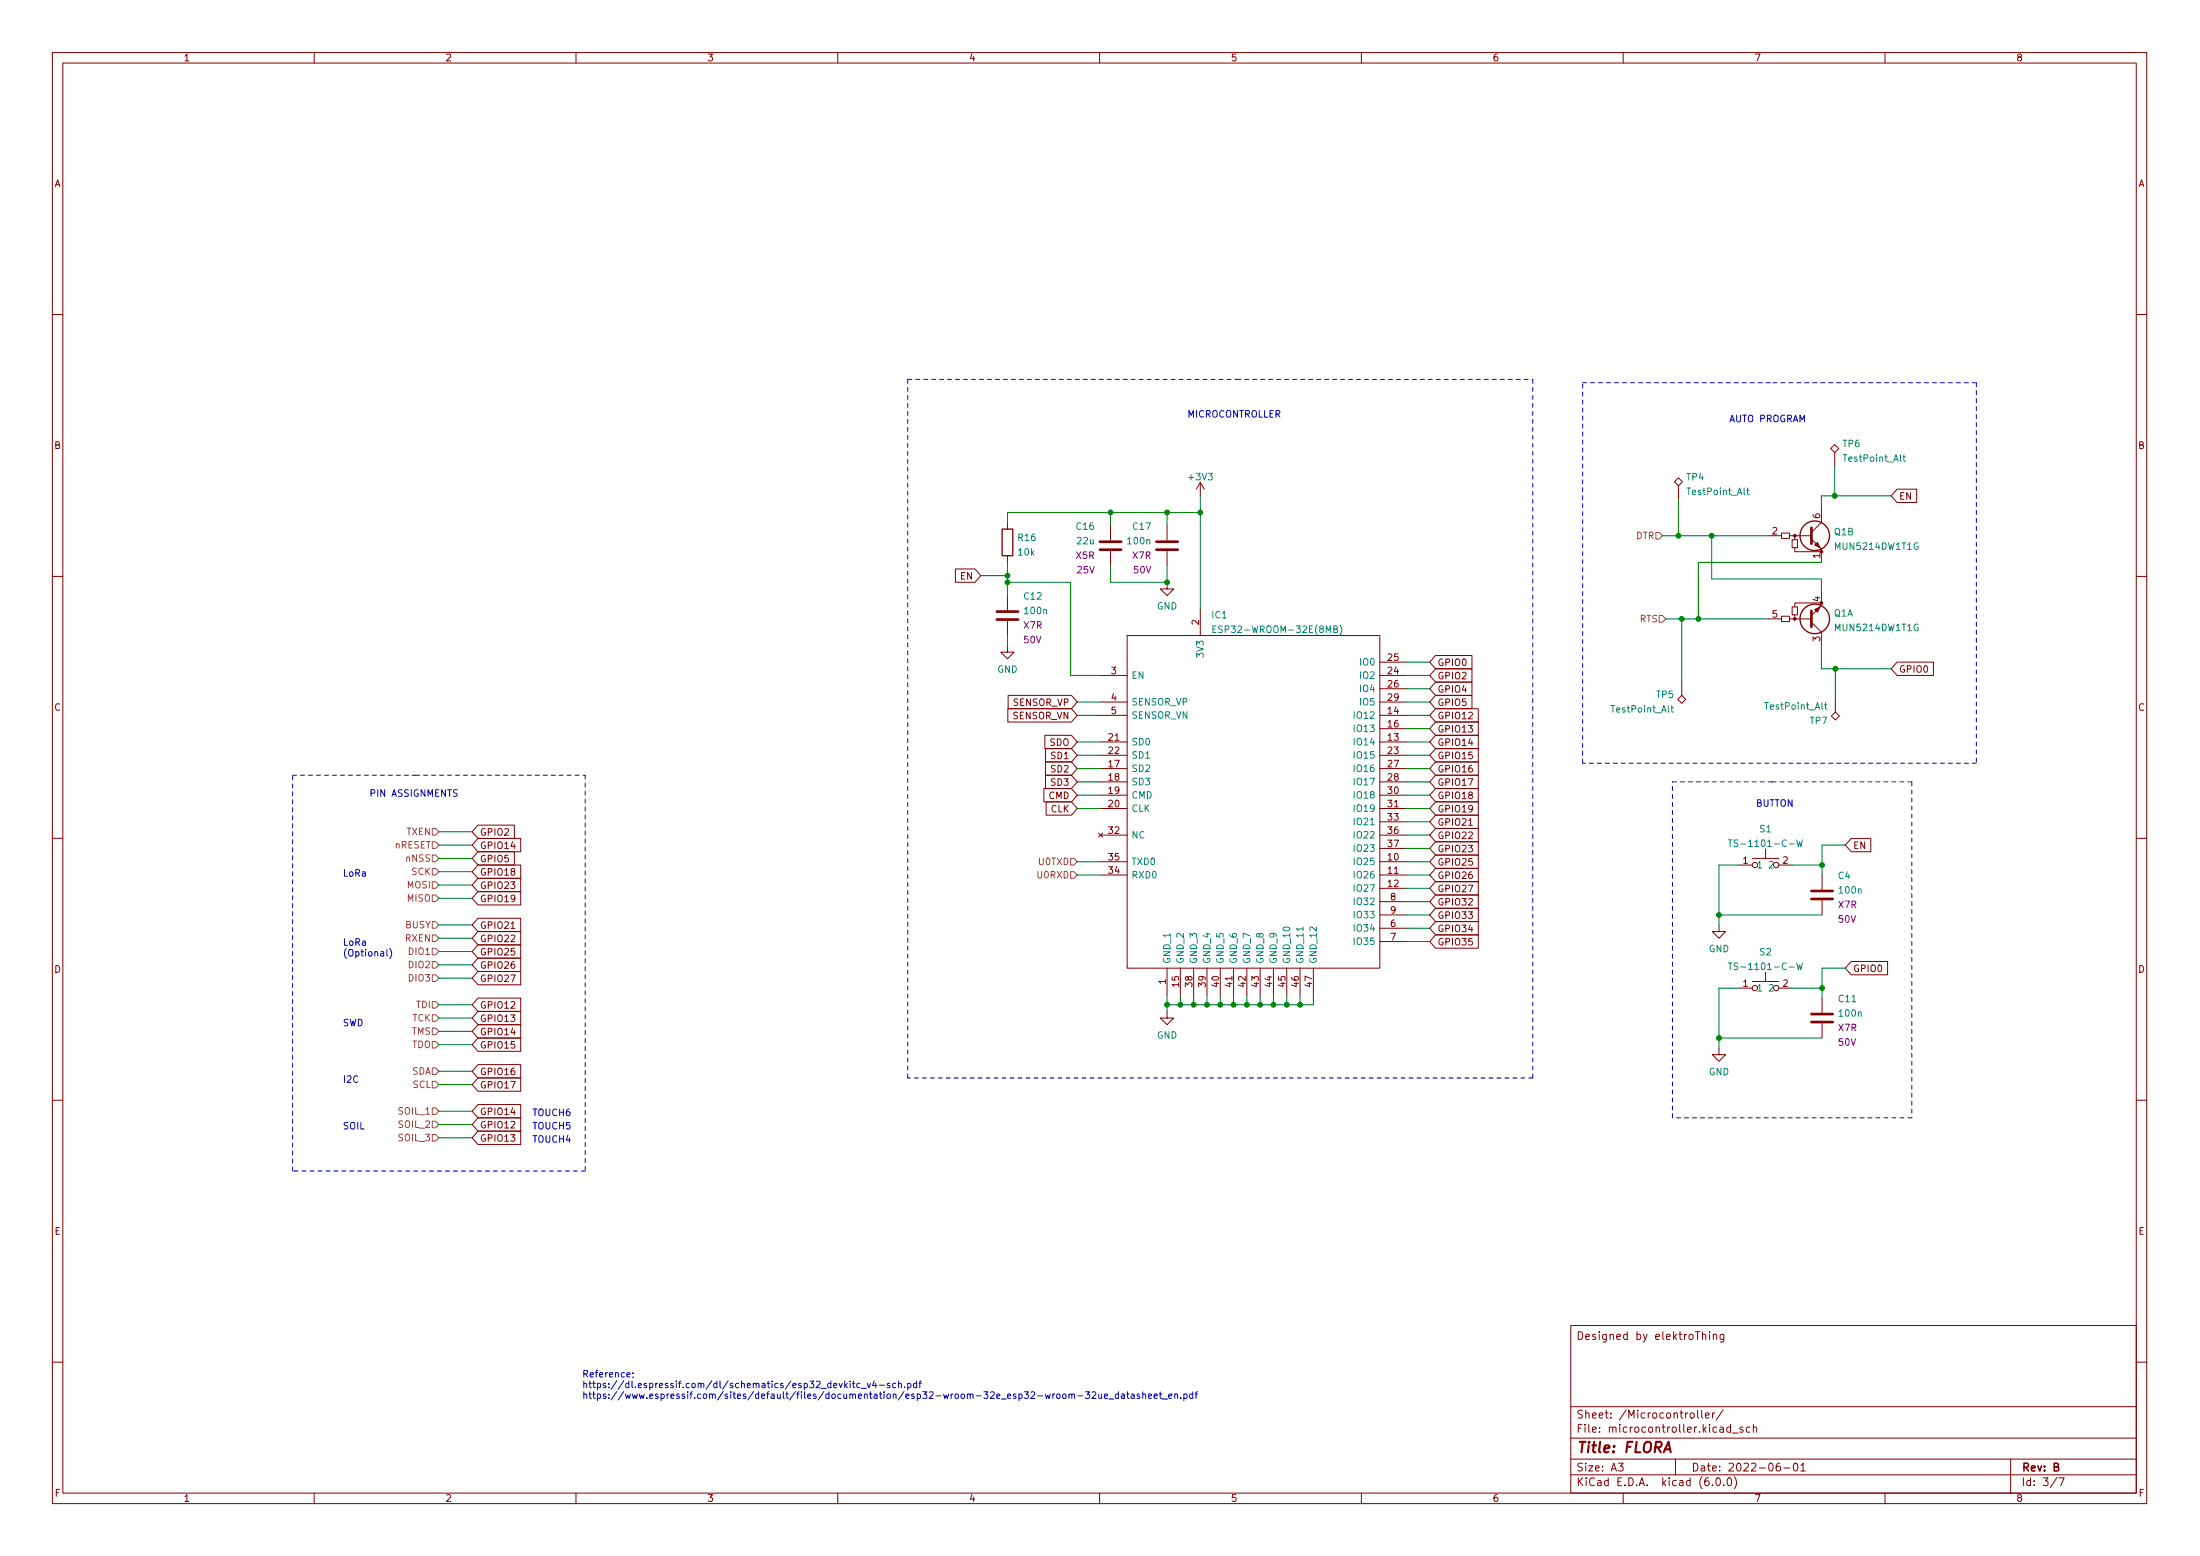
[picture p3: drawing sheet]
<svg xmlns="http://www.w3.org/2000/svg" width="420mm" height="297mm" viewBox="0 0 420 297" stroke-linecap="round" stroke-linejoin="round" font-family="sans-serif">
<g fill="none" stroke="#840000" stroke-width=".19">
<path d="M10 10h400v277h-400zM12 12h396v273h-396zM60 10v2M110 10v2M160 10v2M210 10v2M260 10v2M310 10v2M360 10v2M10 60h2M408 60h2M192.4 99.7v1.3"/>
<path d="M229.2 92.1l-.7 1.3M229.2 92.1v2.6M229.2 92.1l.8 1.3M319.8 92l.7-.8 .8 .8-.8 .7zM320.5 92.7v2.6M347.9 97.2v2.5l-2 1.9M350.4 84.9l.8 .7-.8 .8-.8-.8zM350.4 86.4v2.5M362.3 93.4h3.7v2.5h-3.7l-1.1-1.2zM10 110h2M182.5 108.6h3.7l1.1 1.3-1.1 1.3h-3.7zM192.4 106.1v1.3"/>
<path d="M192.4 113.7v2.8M192.4 118.5v2.8M212.1 100.4v2.8M212.1 105.2v2.8M222.9 111.2v1.2h-1.3l1.3 1.3 1.3-1.3h-1.3M222.9 100.4v2.8M222.9 105.2v2.8M229.2 116.2v5.1M337.7 118.1h2.5M337.7 102.3h2.5M340.2 117.6h1.6v1.1h-1.6zM340.2 101.8h1.6v1h-1.6z"/>
<path d="M341.8 118.1h4M341.8 102.3h4M342.3 115.9h1v1.5h-1zM342.3 103h1v1.6h-1zM342.8 104.6v.7h5.1M342.8 102.3v.7M342.8 117.4v.7M345.9 102.9l2 1.9v2.6M345.9 118.8l2 1.9v2.5M347.9 115.1h-5.1v.8M347.9 113.1v2.5l-2 1.9M408 110h2"/>
<path d="M192.4 123.2v1.3h-1.3l1.3 1.3 1.3-1.3h-1.3M192.5 135.3h12.1l1.1 1.3-1.1 1.2h-12.1zM192.5 132.8h12.1l1.1 1.2-1.1 1.3h-12.1zM210.2 136.6h5.1M210.2 128.9h5.1M210.2 134h5.1M215.3 121.3h48.2v63.5h-48.2zM263.5 136.6h5.1M263.5 139.1h5.1M263.5 128.9h5.1M263.5 126.4h5.1M263.5 131.5h5.1"/>
<path d="M263.5 134h5.1M274.2 127.7h6.9v2.5h-6.9l-1.2-1.3zM274.2 125.1h6.9v2.6h-6.9l-1.2-1.3zM274.2 130.2h6.9v2.6h-6.9l-1.2-1.3zM274.2 132.8h6.9v2.5h-6.9l-1.2-1.3zM274.2 135.3h8.1v2.5h-8.1l-1.2-1.2zM274.2 137.8h8.1v2.6h-8.1l-1.2-1.3zM320.4 133.5l.8-.7 .7 .7-.7 .8zM321.2 130.2v2.6M349.8 136.7l.7-.8 .8 .8-.8 .8zM350.5 133.4v2.5M362.3 126.4h7v2.5h-7l-1.1-1.2z"/>
<path d="M91.3 157.5h6.9v2.6h-6.9l-1.1-1.3zM199.4 150.5h5.2l1.1 1.3-1.1 1.3h-5.2zM199.5 140.4h5.1l1.1 1.2-1.1 1.3h-5.1zM199.7 148h4.9l1.1 1.3-1.1 1.2h-4.9zM199.7 145.5h4.9l1.1 1.2-1.1 1.3h-4.9zM199.7 142.9h4.9l1.1 1.3-1.1 1.3h-4.9zM199.8 153.1h4.8l1.1 1.2-1.1 1.3h-4.8zM209.8 159l.8 .8M210.2 141.6h5.1M210.2 146.7h5.1M210.2 149.3h5.1M210.2 151.8h5.1"/>
<path d="M210.2 154.3h5.1M210.2 144.2h5.1M210.2 159.4h5.1M210.6 159l-.8 .8M263.5 141.6h5.1M263.5 146.7h5.1M263.5 149.3h5.1M263.5 151.8h5.1M263.5 154.3h5.1M263.5 144.2h5.1M263.5 159.4h5.1M263.5 156.9h5.1"/>
<path d="M274.2 158.2h8.1v2.5h-8.1l-1.2-1.3zM274.2 153.1h8.1v2.5h-8.1l-1.2-1.3zM274.2 155.6h8.1v2.6h-8.1l-1.2-1.3zM274.2 142.9h8.1v2.6h-8.1l-1.2-1.3zM274.2 148h8.1v2.5h-8.1l-1.2-1.2zM274.2 150.5h8.1v2.6h-8.1l-1.2-1.3zM274.2 145.5h8.1v2.5h-8.1l-1.2-1.3zM274.2 140.4h8.1v2.5h-8.1l-1.2-1.3zM280.5 157.5h.7M10 160h2M91.3 160.1h8.1v2.5h-8.1l-1.1-1.3zM91.3 165.1h8.1v2.6h-8.1l-1.1-1.3z"/>
<path d="M91.3 162.6h6.9v2.5h-6.9l-1.1-1.2zM91.3 177.8h8.1v2.6h-8.1l-1.1-1.3zM91.3 175.3h8.1v2.5h-8.1l-1.1-1.2zM91.3 170.2h8.1v2.6h-8.1l-1.1-1.3zM91.3 167.7h8.1v2.5h-8.1l-1.1-1.3zM97.6 177.2h.7M210.2 164.5h5.1M210.2 167h5.1M263.5 164.5h5.1M263.5 167h5.1M263.5 169.6h5.1M263.5 162h5.1"/>
<path d="M263.5 177.2h5.1M263.5 179.7h5.1M263.5 172.1h5.1M263.5 174.7h5.1M274.2 163.2h8.1v2.6h-8.1l-1.2-1.3zM274.2 160.7h8.1v2.5h-8.1l-1.2-1.2zM274.2 165.8h8.1v2.5h-8.1l-1.2-1.3zM274.2 178.5h8.1v2.5h-8.1l-1.2-1.3zM274.2 173.4h8.1v2.5h-8.1l-1.2-1.2zM274.2 168.3h8.1v2.6h-8.1l-1.2-1.3zM274.2 175.9h8.1v2.6h-8.1l-1.2-1.3zM274.2 170.9h8.1v2.5h-8.1l-1.2-1.3z"/>
<path d="M328.3 176.6v1.2h1.3l-1.3 1.3-1.3-1.3h1.3M332.1 165.1h2.5M334.6 163.9h5.1M337.2 162.1v1.8M339.7 165.1h2.6M348 167v2.8M348 171.9v2.8M353.5 160.1h3.8v2.5h-3.8l-1.1-1.3zM408 160h2M91.3 198.2h8.1v2.5h-8.1l-1.1-1.3zM91.3 195.6h8.1v2.6h-8.1l-1.1-1.3zM91.3 193.1h8.1v2.5h-8.1l-1.1-1.3z"/>
<path d="M91.3 182.9h8.1v2.6h-8.1l-1.1-1.3zM91.3 185.5h8.1v2.5h-8.1l-1.1-1.3zM91.3 190.5h8.1v2.6h-8.1l-1.1-1.3zM91.3 180.4h8.1v2.5h-8.1l-1.1-1.3zM222.9 193.1v1.2h1.3l-1.3 1.3-1.3-1.3h1.3M222.9 184.8v5.1M225.4 184.8v5.1M228 184.8v5.1M230.5 184.8v5.1M233 184.8v5.1M235.6 184.8v5.1M238.1 184.8v5.1"/>
<path d="M240.7 184.8v5.1M243.2 184.8v5.1M245.7 184.8v5.1M248.3 184.8v5.1M250.8 184.8v5.1M332.1 188.6h2.5M334.6 187.4h5.1M337.2 185.6v1.8M339.7 188.6h2.6M348 190.5v2.8M348 195.4v2.8M353.5 183.6h7v2.5h-7l-1.1-1.3z"/>
<path d="M10 210h2M91.3 205.8h8.1v2.5h-8.1l-1.1-1.3zM91.3 210.9h8.1v2.5h-8.1l-1.1-1.3zM91.3 203.2h8.1v2.6h-8.1l-1.1-1.3zM91.3 215.9h8.1v2.6h-8.1l-1.1-1.3zM91.3 213.4h8.1v2.5h-8.1l-1.1-1.2zM328.3 200.1v1.2h1.3l-1.3 1.3-1.3-1.3h1.3M408 210h2M300 253h108v32h-108zM325.1 254.9l.3-.2 .3 .1 .1 .9M326.5 254.2v.2M326.5 254.7v1"/>
<path d="M327.2 254.9l.2-.2 .4 .1 .1 .9M327.2 254.7v1M329.2 254.7v1.2l-.3 .3-.3-.1M329.2 254.8l-.4-.1-.3 .3 .1 .6h.6M10 260h2M300 278.5h108M300 274.5h108M300 268.5h108M309.1 279.3h.9l-.5 .6 .4 .1v.7l-.2 .1-.6-.1M320 278.5v3M322.9 269.8l.4-.1 .3 .3v.4l-.3 .3-.4-.1-.1-.2zM324.2 269.2v1.3l.2 .2"/>
<path d="M325 269.2v1.3l.2 .2M325.7 270.2l.7-.1v-.3l-.5-.1-.2 .2 .1 .7h.6M327.1 269.7v1M327.5 269.7l-.3 .1-.1 .2M329.1 269.1l-1.3 2M330.5 272.5l-.4-.1-.3 .3 .1 .6h.6M330.5 271.9v1.5M330.9 273.6h1.1M332.9 272.5l-.4-.1-.2 .2 .1 .2 .5 .2v.3h-.6M334.2 272.5l-.4-.1-.3 .3 .1 .6h.6M334.9 272.6l.2-.2 .3 .1 .1 .9M334.9 271.9v1.5"/>
<path d="M339.9 279.3a.6 .6 0 0 0-.7 .7v.5l.2 .2 .4 .1 .2-.1 .1-.5-.2-.2-.4-.1-.3 .3M342.7 279.4l.2-.1a.8 .8 0 0 1 .5 .8 .8 .8 0 0 1-.5 .7 1 1 0 0 1-.2-1.4zM343.9 279.7l.5-.4v1.5M384 278.5v6.5M408 260h2M60 285v2M110 285v2M160 285v2M210 285v2M260 285v2M300 281.5h108M310 285v2"/>
<path d="M327.1 283.5v.1M327.9 282.2l.2-.1a.8 .8 0 0 1 .5 .8 .8 .8 0 0 1-.5 .7 1 1 0 0 1-.2-1.4zM329.2 283.5v.1M330.1 282.2l.1-.1a.8 .8 0 0 1 .5 .8 .8 .8 0 0 1-.5 .7 1 1 0 0 1-.1-1.4zM331.2 281.9a1.72 1.72 0 0 1 0 2.3M340.7 280.2h1.2M343.9 280.8h.9M360 285v2M392.9 282l-1.3 2M393.2 282.1h1l-.6 1.5"/>
<circle cx="335.2" cy="165.1" r=".51"/>
<circle cx="339.2" cy="165.1" r=".51"/>
<circle cx="335.2" cy="188.6" r=".51"/>
<circle cx="339.2" cy="188.6" r=".51"/>
</g>
<path d="M317.7 277.2l1-2 .4 2M318 276.7h1" fill="none" stroke="#840000" stroke-width=".4"/>
<g fill="none" stroke="#008484" stroke-width=".19">
<path d="M333.6 93.6h.5M333.8 93.2v1l.3 .2M363.4 87.2h.5M363.6 86.8v1.1l.3 .2M232.2 119.5h-.6v1.3h.6M255.9 119.3a1.46 1.46 0 0 1 0 1.9M231.6 120.1h.5M254.7 120.1l.6-.1v-.4l-.6-.1v1.3h.5l.2-.2 .1-.3-.3-.2M319.1 135.1h.5M319.3 134.7v1.1l.3 .2M348.4 134.5h.5M348.6 134.1v1.1l.3 .2"/>
<path d="M330.1 160.3h.7M330.4 160.3v1.3M343.1 160.3l.3 1.3 .3-.9 .2 .9 .3-1.3M330.1 183.8h.7M330.4 183.8v1.3M343.1 183.8l.3 1.3 .3-.9 .2 .9 .3-1.3"/>
</g>
<path d="M190.4 118.3h4M190.4 116.7h4M210.1 104.9h4M210.1 103.4h4M220.9 104.9h4M220.9 103.4h4M345.9 100.7v3.1M345.9 116.6v3.1M345.9 170.1h4.1M345.9 171.6h4.1M345.9 193.6h4.1M345.9 195.1h4.1" fill="none" stroke="#840000" stroke-width=".51"/>
<g fill="#840000" stroke="#840000" stroke-width=".19">
<path d="M346.6 116.4l1-.5-.5 1z"/>
<path d="M346.6 104l.5-.5 .5 1.1z"/>
<circle cx="342.8" cy="118.1" r=".25"/>
<circle cx="342.8" cy="102.3" r=".25"/>
<circle cx="347.9" cy="105.3" r=".25"/>
</g>
<g fill="none" stroke="#840000" stroke-width=".25">
<path d="M191.4 101h2v5.1h-2z"/>
<circle cx="346.6" cy="118.1" r="2.82"/>
<circle cx="346.6" cy="102.3" r="2.82"/>
</g>
<g fill="none" stroke="#848400" stroke-width=".19">
<path d="M316.2 101.6h.7l.6 .7-.6 .6h-.7zM316.9 117.5h.6l.6 .6-.6 .7h-.6zM82.5 158.2h.7l.6 .6-.6 .6h-.7zM82.5 160.7h.7l.6 .6-.6 .7h-.7zM82.5 165.8h.7l.6 .6-.6 .6h-.7zM82.5 163.2h.7l.6 .7-.6 .6h-.7zM82.5 178.5h.7l.6 .6-.6 .6h-.7zM82.5 170.9h.7l.6 .6-.6 .6h-.7zM82.5 168.3h.7l.6 .6-.6 .7h-.7zM82.5 175.9h.7l.6 .7-.6 .6h-.7zM204.5 163.9h.6l.6 .6-.6 .6h-.6zM204.5 166.4h.6l.6 .6-.6 .7h-.6z"/>
<path d="M82.5 193.7h.7l.6 .6-.6 .7h-.7zM82.5 191.2h.7l.6 .6-.6 .6h-.7zM82.5 198.8h.7l.6 .6-.6 .7h-.7zM82.5 186.1h.7l.6 .6-.6 .7h-.7zM82.5 196.3h.7l.6 .6-.6 .6h-.7zM82.5 181h.7l.6 .6-.6 .7h-.7zM82.5 183.6h.7l.6 .6-.6 .6h-.7zM82.5 216.6h.7l.6 .6-.6 .6h-.7zM82.5 211.5h.7l.6 .6-.6 .7h-.7zM82.5 206.4h.7l.6 .6-.6 .7h-.7zM82.5 214h.7l.6 .7-.6 .6h-.7zM82.5 203.9h.7l.6 .6-.6 .6h-.7z"/>
</g>
<g fill="none" stroke="#0000c2" stroke-width=".19">
<path d="M73.9 181.2v1.1l.2 .2M74.4 181.1a1.46 1.46 0 0 1 0 1.9M119.7 262.4l.6-.1v-.2l-.4-.1-.2 .2 .1 .6h.5M120.9 262.1v.1M120.9 262.8l-.1 .3M162.4 263.6v.2M162.4 264.1v.8M162.8 264.1h.5M163 263.6v1.1l.3 .2M164.2 264.1h-.3l-.3 .2 .2 .6h.4M164.5 265h.9M165.6 264.1l.3 .8 .3-.8"/>
<path d="M167 263.6l-.3 .9h.7M167.3 264.1v.8M167.9 264.4h1M169.9 264.1h-.3l-.2 .2 .1 .1 .4 .2v.3h-.5M171.1 264.1h-.4l-.2 .2 .1 .6h.5M171.6 264.2l.2-.1h.3l.1 .8M171.6 263.6v1.3M172.8 264.8v.1M173.4 264.1h.3l.3 .2-.1 .6h-.5M173.4 264.1v1.2M175.1 264.1h-.4l-.2 .2 .1 .6h.5M175.1 263.6v1.3"/>
<path d="M175.5 264.1h.5M176 263.6l-.3 .2v1.1M203 266.2l.2-.1 .3 .1 .1 .5-.1 .2-.3 .1-.2-.2zM204.2 266.2l.1-.1 .3 .1 .1 .8M204.2 266.1v.9M204.7 266.3l.2-.2 .3 .1v.8M205.8 266.5h1M207.3 265.7h.8l-.4 .5 .3 .1v.5l-.2 .2-.5-.2M208.6 265.8l.5-.1 .2 .4-.8 .9h.8M209.8 266.1l.1 .8 .3 .1 .2-.2M210.4 266.1v.9M210.9 266.5l.6-.1v-.2l-.4-.1-.2 .2 .1 .6h.5"/>
<path d="M211.8 267.1h.9M213.6 266.2l-.4-.1-.2 .3 .1 .5h.5M213.6 265.7v1.3M214.2 266.2h.5v.8M214.7 266.4l-.4 .1-.2 .2 .2 .3 .4-.1M215.2 266.1h.4M215.3 265.7v1.1l.3 .2M216.1 266.2h.5v.8M216.6 266.4l-.4 .1-.2 .2 .2 .3 .4-.1M217.6 266.2l-.3-.1-.1 .2v.2l.4 .1v.3h-.4M218.2 266.2l.2-.1 .3 .1 .1 .8M218.2 265.7v1.3"/>
<path d="M219.3 266.5l.6-.1v-.2l-.4-.1-.2 .2 .1 .6h.5M220.4 266.5l.6-.1v-.2l-.4-.1-.2 .2 .1 .6h.5M221.4 266.1h.5M221.6 265.7v1.1l.3 .2M222 267.1h1M223.2 266.5l.6-.1-.1-.2-.3-.1-.2 .2 .1 .6h.4M224.4 266.2l.1-.1 .3 .1 .1 .8M224.4 266.1v.9M225.5 266.8v.2M226.1 266.2l.4-.1 .2 .3-.1 .5h-.5M226.1 266.1v1.3M227.8 266.2l-.4-.1-.2 .3 .1 .5h.5"/>
<path d="M227.8 265.7v1.3M228.2 266.1h.5M228.7 265.7l-.3 .2v1.1"/>
</g>
<g fill="none" stroke="#0000c2" stroke-width=".19" stroke-dasharray=".8 .8">
<path d="M173.4 72.4h62.8M236.2 72.4h56.5M292.7 72.4v133.4M302.3 73.1h36.5M338.6 73.1h38.8M377.4 73.1v72.6M55.9 148h23.5M79.4 148h32.4M111.8 148v75.6M302.3 145.7v-72.6M319.4 149.3h19.1M338.5 149.3h26.6"/>
<path d="M365.1 149.3v64.1M377.4 145.7h-75.1M173.4 205.8v-133.4M292.7 205.8h-119.3M319.4 213.4v-64.1M365.1 213.4h-45.7M55.9 223.6v-75.6M111.8 223.6h-55.9"/>
</g>
<g fill="none" stroke="#008400" stroke-width=".19">
<path d="M212.1 97.8v2.6M222.9 97.8v2.6M229.2 97.8h-36.8v1.9M229.2 94.7v21.5M320.5 95.3v7M350.4 88.9v5.8M361.2 94.7h-13.3v2.5M187.3 109.9h5.1M192.4 111.2h12.1v17.7h5.7M192.4 107.4v6.3M212.1 108v3.2h10.8v-3.2M317.5 102.3h20.2"/>
<path d="M318.1 118.1h19.6M321.2 118.1v12.1M326.9 102.3v8.2h21v2.6M347.9 107.4h-23.5v10.7M192.4 121.3v1.9M205.7 136.6h4.5M205.7 134h4.5M268.6 136.6h4.4M268.6 134h4.4M268.6 139.1h4.4M268.6 126.4h4.4M268.6 131.5h4.4"/>
<path d="M268.6 128.9h4.4M347.9 123.2v4.5h13.3M350.5 127.7v5.7M83.8 158.8h6.4M205.7 149.3h4.5M205.7 144.2h4.5M205.7 154.3h4.5M205.7 146.7h4.5M205.7 141.6h4.5M205.7 151.8h4.5M268.6 149.3h4.4M268.6 144.2h4.4"/>
<path d="M268.6 154.3h4.4M268.6 146.7h4.4M268.6 159.4h4.4M268.6 156.9h4.4M268.6 141.6h4.4M268.6 151.8h4.4M83.8 161.3h6.4M83.8 179.1h6.4M83.8 176.6h6.4M83.8 168.9h6.4M83.8 171.5h6.4M83.8 166.4h6.4"/>
<path d="M83.8 163.9h6.4M205.7 167h4.5M205.7 164.5h4.5M268.6 162h4.4M268.6 167h4.4M268.6 164.5h4.4M268.6 179.7h4.4M268.6 169.6h4.4M268.6 172.1h4.4M268.6 174.7h4.4M268.6 177.2h4.4M328.3 174.7h19.7"/>
<path d="M332.1 165.1h-3.8v11.5M342.3 165.1h5.7M352.4 161.3h-4.4v5.7M83.8 191.8h6.4M83.8 196.9h6.4M83.8 194.3h6.4M83.8 199.4h6.4M83.8 186.7h6.4M83.8 181.6h6.4M83.8 184.2h6.4M222.9 189.9v3.2M225.4 189.9v1.9"/>
<path d="M228 189.9v1.9M230.5 189.9v1.9M233 189.9v1.9M235.6 189.9v1.9M238.1 189.9v1.9M240.7 189.9v1.9M243.2 189.9v1.9M245.7 189.9v1.9M248.3 189.9v1.9M250.8 189.9v1.9h-27.9M328.3 198.2h19.7M332.1 188.6h-3.8v11.5"/>
<path d="M342.3 188.6h5.7M352.4 184.8h-4.4v5.7M83.8 217.2h6.4M83.8 214.7h6.4M83.8 204.5h6.4M83.8 207h6.4M83.8 212.1h6.4"/>
</g>
<g fill="#008400" stroke="#008400" stroke-width=".19">
<circle cx="328.3" cy="198.2" r=".46"/>
<circle cx="328.3" cy="174.7" r=".46"/>
<circle cx="324.4" cy="118.1" r=".46"/>
<circle cx="320.5" cy="102.3" r=".46"/>
<circle cx="321.2" cy="118.1" r=".46"/>
<circle cx="350.4" cy="94.7" r=".46"/>
<circle cx="326.9" cy="102.3" r=".46"/>
<circle cx="350.5" cy="127.7" r=".46"/>
<circle cx="348" cy="165.1" r=".46"/>
<circle cx="348" cy="188.6" r=".46"/>
<circle cx="238.1" cy="191.8" r=".46"/>
<circle cx="235.6" cy="191.8" r=".46"/>
<circle cx="233" cy="191.8" r=".46"/>
<circle cx="230.5" cy="191.8" r=".46"/>
<circle cx="225.4" cy="191.8" r=".46"/>
<circle cx="222.9" cy="191.8" r=".46"/>
<circle cx="248.3" cy="191.8" r=".46"/>
<circle cx="245.7" cy="191.8" r=".46"/>
<circle cx="240.7" cy="191.8" r=".46"/>
<circle cx="243.2" cy="191.8" r=".46"/>
<circle cx="228" cy="191.8" r=".46"/>
<circle cx="192.4" cy="111.2" r=".46"/>
<circle cx="192.4" cy="109.9" r=".46"/>
<circle cx="212.1" cy="97.8" r=".46"/>
<circle cx="229.2" cy="97.8" r=".46"/>
<circle cx="222.9" cy="97.8" r=".46"/>
<circle cx="222.9" cy="111.2" r=".46"/>
</g>
<text font-size="2.8" fill="#840000" x="301" y="277.3">Title: FLORA</text>
<g font-size="2.1" fill="#840000">
<text x="301" y="255.8">Designed by elektroThing</text>
<text x="301" y="273.5">File: microcontroller.kicad_sch</text>
<text x="301" y="270.8">Sheet: /Microcontroller/</text>
<text x="301" y="280.9">Size: A3</text>
<text x="323" y="280.9">Date: 2022-06-01</text>
<text x="386" y="280.9">Rev: B</text>
<text x="301" y="283.7">KiCad E.D.A. kicad (6.0.0)</text>
<text x="386" y="283.7">Id: 3/7</text>
</g>
<g font-size="1.8" fill="#840000">
<text x="35" y="11.7">1</text>
<text x="85" y="11.7">2</text>
<text x="135" y="11.7">3</text>
<text x="185" y="11.7">4</text>
<text x="235" y="11.7">5</text>
<text x="285" y="11.7">6</text>
<text x="335" y="11.7">7</text>
<text x="385" y="11.7">8</text>
<text x="10.3" y="35.7">A</text>
<text x="408.3" y="35.7">A</text>
<text x="10.3" y="85.7">B</text>
<text x="408.3" y="85.7">B</text>
<text x="362.6" y="95.4">EN</text>
<text x="347.6" y="99" transform="rotate(-90 347.6 99)">6</text>
<text x="338.5" y="102">2</text>
<text x="347.6" y="106.6" transform="rotate(-90 347.6 106.6)">1</text>
<text x="183.4" y="110.6">EN</text>
<text x="229" y="119.3" transform="rotate(-90 229 119.3)">2</text>
<text x="338.5" y="117.9">5</text>
<text x="347.6" y="114.8" transform="rotate(-90 347.6 114.8)">4</text>
<text x="347.6" y="122.4" transform="rotate(-90 347.6 122.4)">3</text>
<text x="212.2" y="128.7">3</text>
<text x="265.1" y="128.7">24</text>
<text x="265.1" y="126.1">25</text>
<text x="265.1" y="131.2">26</text>
<text x="274.5" y="129.7">GPIO2</text>
<text x="274.5" y="127.1">GPIO0</text>
<text x="362.6" y="128.4">GPIO0</text>
<text x="10.3" y="135.7">C</text>
<text x="193.4" y="137.3">SENSOR_VN</text>
<text x="193.5" y="134.7">SENSOR_VP</text>
<text x="212.2" y="133.8">4</text>
<text x="212.2" y="136.3">5</text>
<text x="265.1" y="136.3">14</text>
<text x="265.1" y="133.8">29</text>
<text x="274.5" y="132.2">GPIO4</text>
<text x="274.5" y="134.7">GPIO5</text>
<text x="274.5" y="137.3">GPIO12</text>
<text x="408.3" y="135.7">C</text>
<text x="200.5" y="142.4">SDO</text>
<text x="211.7" y="141.4">21</text>
<text x="211.7" y="143.9">22</text>
<text x="265.1" y="141.4">13</text>
<text x="265.1" y="138.8">16</text>
<text x="265.1" y="143.9">23</text>
<text x="274.5" y="142.4">GPIO14</text>
<text x="274.5" y="139.8">GPIO13</text>
<text x="200.9" y="150">SD3</text>
<text x="200.9" y="147.4">SD2</text>
<text x="200.9" y="144.9">SD1</text>
<text x="211.7" y="146.5">17</text>
<text x="211.7" y="149">18</text>
<text x="265.1" y="146.5">27</text>
<text x="265.1" y="149">28</text>
<text x="274.5" y="144.9">GPIO15</text>
<text x="274.5" y="150">GPIO17</text>
<text x="274.5" y="147.4">GPIO16</text>
<text x="200.3" y="152.5">CMD</text>
<text x="200.7" y="155.1">CLK</text>
<text x="211.7" y="151.5">19</text>
<text x="211.7" y="154.1">20</text>
<text x="265.1" y="151.5">30</text>
<text x="265.1" y="154.1">31</text>
<text x="274.5" y="155.1">GPIO19</text>
<text x="274.5" y="152.5">GPIO18</text>
<text x="91.6" y="159.5">GPIO2</text>
<text x="211.7" y="159.2">32</text>
<text x="265.1" y="156.6">33</text>
<text x="265.1" y="159.2">36</text>
<text x="265.1" y="161.7">37</text>
<text x="274.5" y="160.1">GPIO22</text>
<text x="274.5" y="157.6">GPIO21</text>
<text x="91.6" y="162.1">GPIO14</text>
<text x="91.6" y="167.1">GPIO18</text>
<text x="91.6" y="164.6">GPIO5</text>
<text x="211.7" y="166.8">34</text>
<text x="211.7" y="164.2">35</text>
<text x="265.1" y="164.2">10</text>
<text x="265.1" y="166.8">11</text>
<text x="274.5" y="165.2">GPIO25</text>
<text x="274.5" y="162.7">GPIO23</text>
<text x="274.5" y="167.8">GPIO26</text>
<text x="332.9" y="164.9">1</text>
<text x="340.5" y="164.9">2</text>
<text x="353.9" y="162.1">EN</text>
<text x="91.6" y="172.2">GPIO19</text>
<text x="91.6" y="169.7">GPIO23</text>
<text x="265.1" y="169.3">12</text>
<text x="265.6" y="171.9">8</text>
<text x="274.5" y="170.3">GPIO27</text>
<text x="274.5" y="172.8">GPIO32</text>
<text x="91.6" y="179.8">GPIO22</text>
<text x="91.6" y="177.3">GPIO21</text>
<text x="265.6" y="176.9">6</text>
<text x="265.6" y="179.5">7</text>
<text x="265.6" y="174.4">9</text>
<text x="274.5" y="175.4">GPIO33</text>
<text x="274.5" y="177.9">GPIO34</text>
<text x="10.3" y="185.7">D</text>
<text x="91.6" y="184.9">GPIO26</text>
<text x="91.6" y="182.4">GPIO25</text>
<text x="274.5" y="180.5">GPIO35</text>
<text x="353.9" y="185.5">GPIO0</text>
<text x="408.3" y="185.7">D</text>
<text x="91.6" y="187.5">GPIO27</text>
<text x="222.6" y="187.9" transform="rotate(-90 222.6 187.9)">1</text>
<text x="225.2" y="188.3" transform="rotate(-90 225.2 188.3)">15</text>
<text x="227.7" y="188.3" transform="rotate(-90 227.7 188.3)">38</text>
<text x="230.3" y="188.3" transform="rotate(-90 230.3 188.3)">39</text>
<text x="232.8" y="188.3" transform="rotate(-90 232.8 188.3)">40</text>
<text x="235.3" y="188.3" transform="rotate(-90 235.3 188.3)">41</text>
<text x="237.9" y="188.3" transform="rotate(-90 237.9 188.3)">42</text>
<text x="240.4" y="188.3" transform="rotate(-90 240.4 188.3)">43</text>
<text x="243" y="188.3" transform="rotate(-90 243 188.3)">44</text>
<text x="245.5" y="188.3" transform="rotate(-90 245.5 188.3)">45</text>
<text x="248" y="188.3" transform="rotate(-90 248 188.3)">46</text>
<text x="250.6" y="188.3" transform="rotate(-90 250.6 188.3)">47</text>
<text x="332.9" y="188.4">1</text>
<text x="340.5" y="188.4">2</text>
<text x="91.6" y="197.6">GPIO14</text>
<text x="91.6" y="195.1">GPIO13</text>
<text x="91.6" y="192.5">GPIO12</text>
<text x="91.6" y="200.2">GPIO15</text>
<text x="91.6" y="207.8">GPIO17</text>
<text x="91.6" y="205.2">GPIO16</text>
<text x="91.6" y="212.9">GPIO14</text>
<text x="91.6" y="215.4">GPIO12</text>
<text x="91.6" y="217.9">GPIO13</text>
<text x="10.4" y="235.7">E</text>
<text x="408.4" y="235.7">E</text>
<text x="10.4" y="285.7">F</text>
<text x="35" y="286.7">1</text>
<text x="85" y="286.7">2</text>
<text x="135" y="286.7">3</text>
<text x="185" y="286.7">4</text>
<text x="235" y="286.7">5</text>
<text x="285" y="286.7">6</text>
<text x="335" y="286.7">7</text>
<text x="385" y="286.7">8</text>
<text x="408.4" y="285.7">F</text>
</g>
<g font-size="1.8" fill="#0000c2">
<text x="226.7" y="79.7">MICROCONTROLLER</text>
<text x="330.2" y="80.6">AUTO PROGRAM</text>
<text x="70.5" y="152.1">PIN ASSIGNMENTS</text>
<text x="335.3" y="154">BUTTON</text>
<text x="65.4" y="167.3">LoRa</text>
<text x="65.4" y="180.5">LoRa</text>
<text x="65.4" y="182.6">(Optional)</text>
<text x="65.4" y="195.9">SWD</text>
<text x="65.4" y="206.7">I2C</text>
<text x="65.4" y="215.6">SOIL</text>
<text x="101.6" y="213">TOUCH6</text>
<text x="101.6" y="215.6">TOUCH5</text>
<text x="101.6" y="218.1">TOUCH4</text>
<text x="111.1" y="262.9">Reference;</text>
<text x="111.1" y="265">https://dl.espressif.com/dl/schematics/esp32_devkitc_v4-sch.pdf</text>
<text x="111.1" y="267">https://www.espressif.com/sites/default/files/documentation/esp32-wroom-32e_esp32-wroom-32ue_datasheet_en.pdf</text>
</g>
<g font-size="1.8" fill="#008484">
<text x="352" y="85.4">TP6</text>
<text x="352.2" y="88.1">TestPoint_Alt</text>
<text x="227.1" y="91.7">+3V3</text>
<text x="322.1" y="91.7">TP4</text>
<text x="322.4" y="94.5">TestPoint_Alt</text>
<text x="205.6" y="101.1">C16</text>
<text x="216.4" y="101.1">C17</text>
<text x="194.5" y="103.3">R16</text>
<text x="194.5" y="106">10k</text>
<text x="205.8" y="103.9">22u</text>
<text x="215.5" y="103.9">100n</text>
<text x="350.3" y="102.2">Q1B</text>
<text x="350.7" y="105">MUN5214DW1T1G</text>
<text x="195.6" y="114.5">C12</text>
<text x="195.8" y="117.2">100n</text>
<text x="220.9" y="116.4">GND</text>
<text x="231.5" y="118">IC1</text>
<text x="350.2" y="117.7">Q1A</text>
<text x="229.9" y="125.2" transform="rotate(-90 229.9 125.2)">3V3</text>
<text x="233" y="120.8">ESP32-WROOM-32E(8MB)</text>
<text x="350.7" y="120.5">MUN5214DW1T1G</text>
<text x="190.4" y="128.4">GND</text>
<text x="216" y="129.6">EN</text>
<text x="259.9" y="129.6">IO2</text>
<text x="259.9" y="127">IO0</text>
<text x="216" y="134.7">SENSOR_VP</text>
<text x="216" y="137.2">SENSOR_VN</text>
<text x="258.9" y="137.2">IO12</text>
<text x="259.9" y="132.1">IO4</text>
<text x="259.9" y="134.7">IO5</text>
<text x="307.9" y="136">TestPoint_Alt</text>
<text x="316.4" y="133.2">TP5</text>
<text x="337.3" y="135.5">TestPoint_Alt</text>
<text x="216" y="142.3">SD0</text>
<text x="258.9" y="142.3">IO14</text>
<text x="258.9" y="139.7">IO13</text>
<text x="345.7" y="138.2">TP7</text>
<text x="216" y="147.4">SD2</text>
<text x="216" y="149.9">SD3</text>
<text x="216" y="144.8">SD1</text>
<text x="258.9" y="144.8">IO15</text>
<text x="258.9" y="147.4">IO16</text>
<text x="258.9" y="149.9">IO17</text>
<text x="216" y="152.4">CMD</text>
<text x="216" y="155">CLK</text>
<text x="258.9" y="152.4">IO18</text>
<text x="258.9" y="155">IO19</text>
<text x="216" y="160.1">NC</text>
<text x="258.9" y="157.5">IO21</text>
<text x="258.9" y="160.1">IO22</text>
<text x="331.7" y="161.7">TS-1101-C-W</text>
<text x="336.1" y="158.9">S1</text>
<text x="216" y="167.7">RXD0</text>
<text x="216" y="165.1">TXD0</text>
<text x="258.9" y="165.1">IO25</text>
<text x="258.9" y="167.7">IO26</text>
<text x="258.9" y="162.6">IO23</text>
<text x="335.4" y="165.8">1</text>
<text x="338" y="165.8">2</text>
<text x="351.1" y="167.8">C4</text>
<text x="258.9" y="170.2">IO27</text>
<text x="258.9" y="172.8">IO32</text>
<text x="351.4" y="170.6">100n</text>
<text x="258.9" y="177.8">IO34</text>
<text x="258.9" y="175.3">IO33</text>
<text x="223.5" y="184.1" transform="rotate(-90 223.5 184.1)">GND_1</text>
<text x="226.1" y="184.1" transform="rotate(-90 226.1 184.1)">GND_2</text>
<text x="228.6" y="184.1" transform="rotate(-90 228.6 184.1)">GND_3</text>
<text x="231.1" y="184.1" transform="rotate(-90 231.1 184.1)">GND_4</text>
<text x="233.7" y="184.1" transform="rotate(-90 233.7 184.1)">GND_5</text>
<text x="236.2" y="184.1" transform="rotate(-90 236.2 184.1)">GND_6</text>
<text x="238.8" y="184.1" transform="rotate(-90 238.8 184.1)">GND_7</text>
<text x="241.3" y="184.1" transform="rotate(-90 241.3 184.1)">GND_8</text>
<text x="243.8" y="184.1" transform="rotate(-90 243.8 184.1)">GND_9</text>
<text x="246.4" y="184.1" transform="rotate(-90 246.4 184.1)">GND_10</text>
<text x="248.9" y="184.1" transform="rotate(-90 248.9 184.1)">GND_11</text>
<text x="251.5" y="184.1" transform="rotate(-90 251.5 184.1)">GND_12</text>
<text x="258.9" y="180.4">IO35</text>
<text x="326.3" y="181.8">GND</text>
<text x="331.7" y="185.2">TS-1101-C-W</text>
<text x="336.1" y="182.4">S2</text>
<text x="335.4" y="189.3">1</text>
<text x="338" y="189.3">2</text>
<text x="351.2" y="191.3">C11</text>
<text x="351.4" y="194.1">100n</text>
<text x="220.9" y="198.3">GND</text>
<text x="326.3" y="205.3">GND</text>
</g>
<g font-size="1.8" fill="#840084">
<text x="205.5" y="106.7">X5R</text>
<text x="216.3" y="106.7">X7R</text>
<text x="205.8" y="109.5">25V</text>
<text x="216.6" y="109.5">50V</text>
<text x="195.5" y="120">X7R</text>
<text x="195.6" y="122.8">50V</text>
<text x="351.1" y="173.4">X7R</text>
<text x="351.2" y="176.1">50V</text>
<text x="351.1" y="196.8">X7R</text>
<text x="351.2" y="199.6">50V</text>
</g>
<g font-size="1.8" fill="#848400">
<text x="312.4" y="102.9">DTR</text>
<text x="313.1" y="118.8">RTS</text>
<text x="75.4" y="162">nRESET</text>
<text x="77.6" y="159.4">TXEN</text>
<text x="77.6" y="164.5">nNSS</text>
<text x="78.6" y="167">SCK</text>
<text x="198.3" y="167.7">U0RXD</text>
<text x="198.5" y="165.1">U0TXD</text>
<text x="77.8" y="172.1">MISO</text>
<text x="77.8" y="169.6">MOSI</text>
<text x="77.4" y="179.7">RXEN</text>
<text x="77.4" y="177.2">BUSY</text>
<text x="78.2" y="182.3">DIO1</text>
<text x="78.2" y="184.8">DIO2</text>
<text x="78.2" y="187.4">DIO3</text>
<text x="78.6" y="197.5">TMS</text>
<text x="78.7" y="195">TCK</text>
<text x="79.5" y="192.4">TDI</text>
<text x="78.6" y="200.1">TDO</text>
<text x="78.6" y="205.1">SDA</text>
<text x="78.8" y="207.7">SCL</text>
<text x="76.3" y="212.8">SOIL_1</text>
<text x="76.3" y="215.3">SOIL_2</text>
<text x="76.3" y="217.8">SOIL_3</text>
</g>
</svg>
